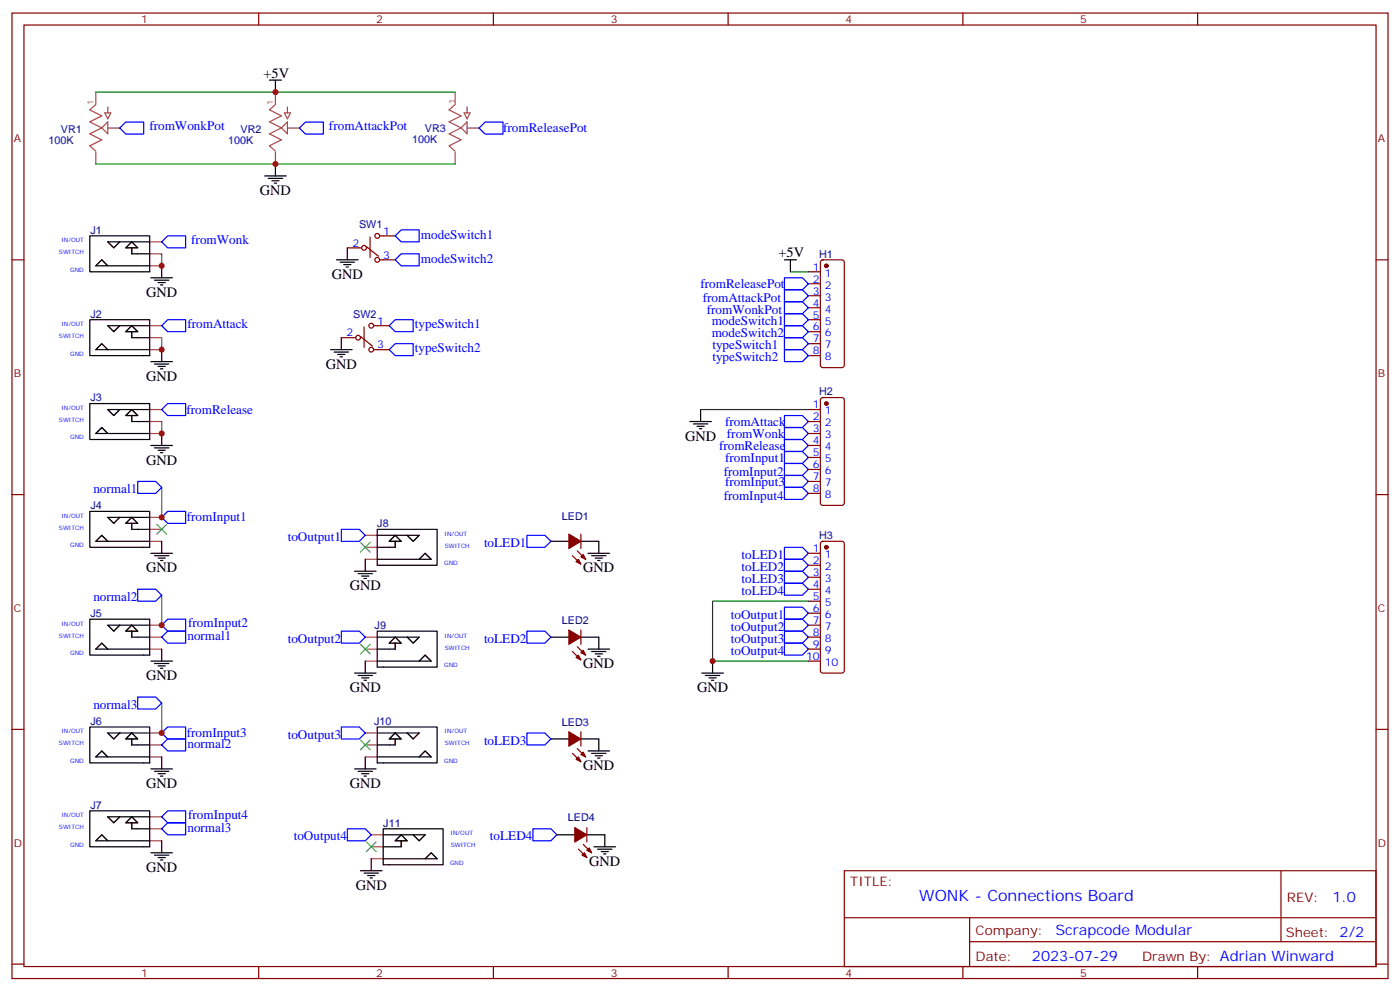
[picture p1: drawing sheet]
<svg xmlns="http://www.w3.org/2000/svg" width="412mm" height="292mm" viewBox="0 0 412 292" stroke-linecap="round" stroke-linejoin="round" font-family="sans-serif">
<g fill="none" stroke="#870000" stroke-width=".35">
<path d="M3.5 3.8h405.4v284.4h-405.4zM7.1 7.4h398.2v277.3h-398.2zM76.2 3.8v3.6M145.3 3.8v3.6M214.5 3.8v3.6M283.6 3.8v3.6M352.8 3.8v3.6M3.5 76.5h3.6M102.3 73h4.2M107.9 72.6l3.6 2.9M109 69.8v6M111.8 76.5h4.6"/>
<path d="M111.8 69.5h4.6M241.9 76.7l.5-.2h5.6l.5 .2 .2 .5v30.4l-.2 .5-.5 .2h-5.6l-.5-.3-.2-.4v-30.4zM405.3 76.5h3.6M100.5 99.4h4.3M106.2 99.1l3.5 2.8M107.2 96.3v6M110.1 95.9h4.6M238.1 80h3.6M238.1 83.6h3.6M238.1 87.1h3.6M238.1 90.6h3.6M238.1 94.2h3.6"/>
<path d="M238.1 97.7h3.6M110.1 103h4.6M238.1 101.2h3.6M238.1 104.7h3.6M241.9 117.3l.5-.2h5.6l.5 .2 .2 .5v30.3l-.2 .5-.5 .2h-5.6l-.5-.2-.2-.5v-30.3zM238.1 120.6h3.6M238.1 124.1h3.6M238.1 127.7h3.6M238.1 131.2h3.6M238.1 134.7h3.6M238.1 138.3h3.6M3.5 145.7h3.6"/>
<path d="M171.1 157.3v4.2M238.1 141.8h3.6M238.1 145.3h3.6M241.9 159.6l.5-.2h5.6l.5 .2 .2 .5v37.4l-.2 .5-.5 .2h-5.6l-.5-.2-.2-.5v-37.4zM405.3 145.7h3.6M168.6 163.7l2.5 2.4M170 162.2l2.5 2.5M238.1 162.9h3.6M238.1 166.5h3.6M238.1 170h3.6M238.1 173.5h3.6M238.1 177.1h3.6"/>
<path d="M168.6 191.9l2.5 2.4M170 190.5l2.5 2.4M171.1 185.5v4.3M238.1 180.6h3.6M238.1 184.1h3.6M238.1 187.6h3.6M238.1 191.2h3.6M238.1 194.7h3.6M3.5 214.8h3.6M171.1 215.5v4.2M405.3 214.8h3.6M168.6 221.9l2.5 2.4"/>
<path d="M170 220.5l2.5 2.4M170.4 250.1l2.5 2.5M171.8 248.7l2.5 2.4M172.9 243.7v4.3M248.7 256.4h156.6v28.3h-156.6zM377.3 256.5v20.8M248.7 270.3h156.5M285.6 277.3h119.6M285.6 270.3v14.1M3.5 284h3.6M76.2 284.7v3.5M145.3 284.7v3.5"/>
<path d="M214.5 284.7v3.5M283.6 284.7v3.5M352.8 284.7v3.5M405.3 284h3.6"/>
<circle cx="107.2" cy="73" r=".71"/>
<circle cx="111.1" cy="76.5" r=".71"/>
<circle cx="111.1" cy="69.5" r=".71"/>
<circle cx="105.5" cy="99.4" r=".71"/>
<circle cx="109.4" cy="95.9" r=".71"/>
<circle cx="109.4" cy="103" r=".71"/>
</g>
<g fill="none" stroke="#a64a4a" stroke-width=".35">
<path d="M28.2 30.8l-1.7 1.6 3.5 1.7-3.5 1.8 3.5 1.8M28.2 27.1v3.5M30 37.7l-3.5 1.7 3.5 1.8-3.5 1.7 1.7 1.6M30.9 33.2h1.7l-.9 1.8zM31.7 35.9v3.5l-1.7-1.7zM31.7 31.5v1.7M31.8 37.7h3.5M81.1 30.8l-1.7 1.6 3.5 1.7-3.5 1.8 3.5 1.8M81.1 27.1v3.5M82.9 37.7l-3.5 1.7 3.5 1.8-3.5 1.7 1.7 1.6M83.8 33.2h1.7l-.8 1.8zM84.7 35.9v3.5l-1.8-1.7z"/>
<path d="M84.7 31.5v1.7M84.7 37.7h3.5M134.1 30.8l-1.8 1.6 3.5 1.7-3.5 1.8 3.5 1.8M134.1 27.1v3.5M135.8 37.7l-3.5 1.7 3.5 1.8-3.5 1.7 1.8 1.6M136.7 33.2h1.8l-.9 1.8zM137.6 35.9v3.5l-1.8-1.7zM137.6 31.5v1.7M137.6 37.7h3.5M28.2 44.8v3.5M81.1 44.8v3.5M134.1 44.8v3.5"/>
<path d="M28.2 78.3l1.8-1.8 1.7 1.8M31.7 71.2l1.8 1.8 1.8-1.8M38.8 73v1.8M38.8 71.2l1.8 1.8h-3.6zM44.1 71.2h3.5M44.1 78.3h3.5M44.1 74.8h3.5M31.7 95.9l1.8 1.8 1.8-1.8M38.8 97.7v1.7M38.8 95.9l1.8 1.8h-3.6zM44.1 95.9h3.5M44.1 99.4h3.5"/>
<path d="M28.2 103l1.8-1.8 1.7 1.8M44.1 103h3.5M28.2 127.7l1.8-1.8 1.7 1.8M31.7 120.6l1.8 1.8 1.8-1.8M38.8 122.4v1.7M38.8 120.6l1.8 1.8h-3.6zM44.1 120.6h3.5M44.1 127.7h3.5M44.1 124.1h3.5M28.2 159.4l1.8-1.7 1.7 1.7M31.7 152.4l1.8 1.7 1.8-1.7M38.8 154.1v1.8"/>
<path d="M38.8 152.4l1.8 1.7h-3.6zM44.1 152.4h3.5M44.1 159.4h3.5M44.1 155.9h3.5M107.6 157.7h3.5M116.4 157.7l1.8 1.7h-3.5zM116.4 159.4v1.8M119.9 157.7l1.8 1.7 1.8-1.7M107.6 164.7h3.5M107.6 161.2h3.5M123.5 164.7l1.7-1.8 1.8 1.8M28.2 191.2l1.8-1.8 1.7 1.8"/>
<path d="M31.7 184.1l1.8 1.8 1.8-1.8M37 185.9l1.8-1.8 1.8 1.8zM38.8 185.9v1.7M44.1 184.1h3.5M44.1 191.2h3.5M44.1 187.6h3.5M107.6 191.2h3.5M107.6 187.6h3.5M107.6 194.7h3.5M116.4 189.4v1.8M116.4 187.6l1.8 1.8h-3.5zM119.9 187.6l1.8 1.8 1.8-1.8"/>
<path d="M123.5 194.7l1.7-1.8 1.8 1.8M31.7 215.9l1.8 1.7 1.8-1.7M37 217.6l1.8-1.7 1.8 1.7zM38.8 217.6v1.8M44.1 215.9h3.5M44.1 219.4h3.5M107.6 215.9h3.5M107.6 219.4h3.5M114.7 217.6l1.7-1.7 1.8 1.7zM116.4 217.6v1.8M119.9 215.9l1.8 1.7 1.8-1.7M28.2 222.9l1.8-1.7 1.7 1.7"/>
<path d="M44.1 222.9h3.5M107.6 222.9h3.5M123.5 222.9l1.7-1.7 1.8 1.7M28.2 247.6l1.8-1.7 1.7 1.7M31.7 240.6l1.8 1.7 1.8-1.7M38.8 242.3v1.8M38.8 240.6l1.8 1.7h-3.6zM44.1 240.6h3.5M44.1 247.6h3.5M44.1 244.1h3.5M109.4 245.9h3.5M109.4 252.9h3.5"/>
<path d="M109.4 249.4h3.5M116.4 247.6l1.8-1.7 1.7 1.7zM118.2 247.6v1.8M121.7 245.9l1.8 1.7 1.7-1.7M125.2 252.9l1.8-1.8 1.8 1.8"/>
</g>
<g fill="none" stroke="#000" stroke-width=".35">
<path d="M79.4 23.6h3.5M81.1 23.6v3.5M78 51.8h6.3M79 52.5h4.3M80.1 53.2h2.1M80.8 53.9h.7M81.1 48.3v3.5M26.5 69.5h17.6v10.5h-17.6zM31.7 78.3l-1.7-1.8-1.8 1.8h15.9M35.3 71.2l-1.8 1.8-1.8-1.8h12.4M37 73l1.8-1.8 1.8 1.8zM38.8 73v1.8h5.3"/>
<path d="M47.6 78.3v3.5M99.1 76.5h6.4M100.2 77.2h4.2M101.2 77.9h2.2M102 78.6h.7M102.3 73v3.5M231.1 76.5h3.5M232.8 76.5v3.5M26.5 94.2h17.6v10.5h-17.6zM35.3 95.9l-1.8 1.8-1.8-1.8h12.4M37 97.7l1.8-1.8 1.8 1.8zM38.8 97.7v1.7h5.3"/>
<path d="M44.4 81.8h6.4M45.5 82.5h4.2M46.6 83.2h2.1M47.3 83.9h.7M100.5 99.4v3.6M26.5 118.9h17.6v10.5h-17.6zM31.7 103l-1.7-1.8-1.8 1.8h15.9M44.4 106.5h6.4M45.5 107.2h4.2M46.6 107.9h2.1M47.3 108.6h.7M47.6 103v3.5"/>
<path d="M97.4 103h6.3M98.4 103.7h4.3M99.5 104.4h2.1M100.2 105.1h.7M31.7 127.7l-1.7-1.8-1.8 1.8h15.9M35.3 120.6l-1.8 1.8-1.8-1.8h12.4M37 122.4l1.8-1.8 1.8 1.8zM38.8 122.4v1.7h5.3M44.4 131.2h6.4M45.5 131.9h4.2M46.6 132.6h2.1M47.3 133.3h.7"/>
<path d="M47.6 127.7v3.5M203.2 124.1h6.3M204.3 124.8h4.2M205.3 125.6h2.1M206 126.3h.7M206.4 120.6v3.5M26.5 150.6h17.6v10.6h-17.6zM31.7 159.4l-1.7-1.7-1.8 1.7h15.9M35.3 152.4l-1.8 1.7-1.8-1.7h12.4M37 154.1l1.8-1.7 1.8 1.7zM38.8 154.1v1.8h5.3M47.6 159.4v3.5"/>
<path d="M111.1 155.9h17.7v10.6h-17.7zM111.1 157.7h12.4l-1.8 1.7-1.8-1.7M116.4 157.7l1.8 1.7h-3.5zM116.4 159.4v1.8h-5.3M162.3 159.4h5.3M171.1 159.4h5.3v3.5M44.4 162.9h6.4M45.5 163.7h4.2M46.6 164.4h2.1M47.3 165.1h.7M104.4 168.2h6.4M105.5 168.9h4.2"/>
<path d="M106.5 169.7h2.2M107.2 170.4h.7M107.6 164.7v3.5M111.1 164.7h15.9l-1.8-1.8-1.7 1.8M173.2 162.9h6.4M174.3 163.7h4.2M175.3 164.4h2.1M176 165.1h.7M26.5 182.4h17.6v10.5h-17.6zM31.7 191.2l-1.7-1.8-1.8 1.8h15.9M35.3 184.1l-1.8 1.8-1.8-1.8h12.4M37 185.9l1.8-1.8 1.8 1.8z"/>
<path d="M38.8 185.9v1.7h5.3M44.4 194.7h6.4M45.5 195.4h4.2M46.6 196.1h2.1M47.3 196.8h.7M47.6 191.2v3.5M104.4 198.2h6.4M105.5 198.9h4.2M106.5 199.6h2.2M107.6 194.7v3.5M111.1 185.9h17.7v10.6h-17.7zM111.1 194.7h15.9l-1.8-1.8-1.7 1.8"/>
<path d="M111.1 187.6h12.4l-1.8 1.8-1.8-1.8M116.4 187.6l1.8 1.8h-3.5zM116.4 189.4v1.8h-5.3M162.3 187.6h5.3M171.1 187.6h5.3v3.6M173.2 191.2h6.4M174.3 191.9h4.2M175.3 192.6h2.1M176 193.3h.7M206.7 198.2h6.4M207.8 198.9h4.2M208.8 199.6h2.2"/>
<path d="M209.9 194.7v3.5M26.5 214.1h17.6v10.6h-17.6zM35.3 215.9l-1.8 1.7-1.8-1.7h12.4M37 217.6l1.8-1.7 1.8 1.7zM38.8 217.6v1.8h5.3M107.2 200.3h.7M111.1 214.1h17.7v10.6h-17.7zM111.1 215.9h12.4l-1.8 1.7-1.8-1.7M114.7 217.6l1.7-1.7 1.8 1.7zM116.4 217.6v1.8h-5.3M162.3 217.6h5.3M171.1 217.6h5.3v3.6"/>
<path d="M209.5 200.3h.8M26.5 238.8h17.6v10.6h-17.6zM31.7 222.9l-1.7-1.7-1.8 1.7h15.9M44.4 226.4h6.4M45.5 227.2h4.2M46.6 227.9h2.1M47.3 228.6h.7M47.6 222.9v3.5M104.4 226.4h6.4M105.5 227.2h4.2M106.5 227.9h2.2M107.2 228.6h.7"/>
<path d="M107.6 222.9v3.5M111.1 222.9h15.9l-1.8-1.7-1.7 1.7M173.2 221.2h6.4M174.3 221.9h4.2M175.3 222.6h2.1M176 223.3h.7M31.7 247.6l-1.7-1.7-1.8 1.7h15.9M35.3 240.6l-1.8 1.7-1.8-1.7h12.4M37 242.3l1.8-1.7 1.8 1.7zM38.8 242.3v1.8h5.3M44.4 251.1h6.4M45.5 251.8h4.2"/>
<path d="M46.6 252.6h2.1M47.3 253.3h.7M47.6 247.6v3.5M106.2 256.4h6.3M107.2 257.1h4.3M108.3 257.8h2.1M109 258.6h.7M109.4 252.9v3.5M112.9 244.1h17.6v10.6h-17.6zM112.9 252.9h15.9l-1.8-1.8-1.8 1.8M112.9 245.9h12.3l-1.7 1.7-1.8-1.7M116.4 247.6l1.8-1.7 1.7 1.7z"/>
<path d="M118.2 247.6v1.8h-5.3M164 245.9h5.3M172.9 245.9h5.3v3.5M175 249.4h6.3M176 250.1h4.3M177.1 250.8h2.1M177.8 251.5h.7"/>
</g>
<g fill="none" stroke="#00f" stroke-width=".35">
<path d="M35.3 37.7l1.7-1.8h5.3v3.6h-5.3zM88.2 37.7l1.8-1.8h5.2v3.6h-5.2zM141.1 37.7l1.8-1.8h5.3v3.6h-5.3zM47.6 71.2l1.8-1.7h5.3v3.5h-5.3zM116.4 76.5l1.8-1.7h5.3v3.5h-5.3zM116.4 69.5l1.8-1.8h5.3v3.5h-5.3zM47.6 95.9l1.8-1.7h5.3v3.5h-5.3zM114.7 95.9l1.7-1.7h5.3v3.5h-5.3zM231.1 92.4h5.3l1.7 1.8-1.7 1.7h-5.3zM231.1 95.9h5.3l1.7 1.8-1.7 1.7h-5.3zM231.1 99.4h5.3l1.7 1.8-1.7 1.8h-5.3zM231.1 88.9h5.3l1.7 1.7-1.7 1.8h-5.3z"/>
<path d="M231.1 85.3h5.3l1.7 1.8-1.7 1.8h-5.3zM231.1 81.8h5.3l1.7 1.8-1.7 1.7h-5.3zM114.7 103l1.7-1.8h5.3v3.5h-5.3zM231.1 103h5.3l1.7 1.7-1.7 1.8h-5.3zM47.6 120.6l1.8-1.7h5.3v3.5h-5.3zM231.1 125.9h5.3l1.7 1.8-1.7 1.7h-5.3zM231.1 122.4h5.3l1.7 1.7-1.7 1.8h-5.3zM231.1 129.4h5.3l1.7 1.8-1.7 1.8h-5.3zM231.1 133h5.3l1.7 1.7-1.7 1.8h-5.3zM231.1 136.5h5.3l1.7 1.8-1.7 1.7h-5.3zM40.6 141.8h5.3l1.7 1.7-1.7 1.8h-5.3zM47.6 152.4l1.8-1.8h5.3v3.5h-5.3z"/>
<path d="M100.5 155.9h5.3l1.8 1.8-1.8 1.7h-5.3zM155.2 157.7h5.3l1.8 1.7-1.8 1.8h-5.3zM231.1 140h5.3l1.7 1.8-1.7 1.7h-5.3zM231.1 143.5h5.3l1.7 1.8-1.7 1.8h-5.3zM40.6 173.5h5.3l1.7 1.8-1.7 1.8h-5.3zM231.1 178.8h5.3l1.7 1.8-1.7 1.8h-5.3zM231.1 161.2h5.3l1.7 1.7-1.7 1.8h-5.3zM231.1 164.7h5.3l1.7 1.8-1.7 1.7h-5.3zM231.1 168.2h5.3l1.7 1.8-1.7 1.8h-5.3zM231.1 171.8h5.3l1.7 1.7-1.7 1.8h-5.3zM49.4 185.9h5.3v3.5h-5.3l-1.8-1.8zM49.4 182.4h5.3v3.5h-5.3l-1.8-1.8z"/>
<path d="M100.5 185.9h5.3l1.8 1.7-1.8 1.8h-5.3zM155.2 185.9h5.3l1.8 1.7-1.8 1.8h-5.3zM231.1 182.4h5.3l1.7 1.7-1.7 1.8h-5.3zM231.1 185.9h5.3l1.7 1.7-1.7 1.8h-5.3zM231.1 189.4h5.3l1.7 1.8-1.7 1.7h-5.3zM40.6 205.3h5.3l1.7 1.7-1.7 1.8h-5.3zM47.6 219.4l1.8-1.8h5.3v3.6h-5.3zM49.4 214.1h5.3v3.5h-5.3l-1.8-1.7zM100.5 214.1h5.3l1.8 1.8-1.8 1.7h-5.3zM155.2 215.9h5.3l1.8 1.7-1.8 1.8h-5.3zM47.6 244.1l1.8-1.8h5.3v3.6h-5.3zM47.6 240.6l1.8-1.8h5.3v3.5h-5.3z"/>
<path d="M102.3 244.1h5.3l1.8 1.8-1.8 1.7h-5.3zM157 244.1h5.3l1.7 1.8-1.7 1.7h-5.3z"/>
</g>
<path d="M28.2 27.1h105.9M28.2 48.3h105.9M47.6 74.8v3.5M47.6 99.4v3.6M232.8 80h5.3M47.6 124.1v3.6M206.4 120.6h31.7M47.6 143.5v8.9M47.6 175.3v8.8M238.1 177.1h-28.2v17.6h28.2M47.6 207v8.9" fill="none" stroke="#008700" stroke-width=".35"/>
<g fill="#870000" stroke="#870000" stroke-width=".35">
<path d="M167.6 157.3l3.5 2.1-3.5 2.1z"/>
<path d="M171.1 164l.7-.7 .7 1.4z"/>
<path d="M169.7 165.4l.7-.7 .7 1.4z"/>
<path d="M167.6 185.5l3.5 2.1-3.5 2.2z"/>
<path d="M171.1 192.2l.7-.7 .7 1.4z"/>
<path d="M169.7 193.6l.7-.7 .7 1.4z"/>
<path d="M167.6 215.5l3.5 2.1-3.5 2.1z"/>
<path d="M171.1 222.2l.7-.7 .7 1.4z"/>
<path d="M169.7 223.6l.7-.7 .7 1.4z"/>
<path d="M169.3 243.7l3.6 2.2-3.6 2.1z"/>
<path d="M172.9 250.4l.7-.7 .7 1.4z"/>
<path d="M171.4 251.8l.8-.7 .7 1.5z"/>
<circle cx="243.4" cy="78.3" r=".53"/>
<circle cx="243.4" cy="118.9" r=".53"/>
<circle cx="243.4" cy="161.2" r=".53"/>
</g>
<path d="M46.2 154.5l2.8 2.8M49 154.5l-2.8 2.8M106.2 159.8l2.8 2.8M109 159.8l-2.8 2.8M106.2 189.8l2.8 2.8M109 189.8l-2.8 2.8M106.2 218l2.8 2.8M109 218l-2.8 2.8M107.9 248l2.9 2.8M110.8 248l-2.9 2.8" fill="none" stroke="#3c3" stroke-width=".35"/>
<g fill="#c00">
<circle cx="47.6" cy="215.9" r=".88"/>
<circle cx="47.6" cy="184.1" r=".88"/>
<circle cx="47.6" cy="152.4" r=".88"/>
<circle cx="47.6" cy="127.7" r=".88"/>
<circle cx="47.6" cy="103" r=".88"/>
<circle cx="47.6" cy="78.3" r=".88"/>
<circle cx="81.1" cy="27.1" r=".88"/>
<circle cx="81.1" cy="48.3" r=".88"/>
<circle cx="209.9" cy="194.7" r=".88"/>
</g>
<text font-size="4.6" fill="#00f" x="270.8" y="265.5">WONK - Connections Board</text>
<g font-size="4.2">
<text x="77.6" y="22.9">+5V</text>
<text x="76.6" y="57.5">GND</text>
<text x="229.3" y="75.8">+5V</text>
<text x="97.7" y="82.2">GND</text>
<text x="43" y="87.5">GND</text>
<text x="43" y="112.1">GND</text>
<text x="96" y="108.6">GND</text>
<text x="201.8" y="129.8">GND</text>
<text x="43" y="136.8">GND</text>
<text x="43" y="168.6">GND</text>
<text x="103" y="173.9">GND</text>
<text x="171.8" y="168.6">GND</text>
<text x="171.8" y="196.8">GND</text>
<text x="43" y="200.3">GND</text>
<text x="103" y="203.9">GND</text>
<text x="205.3" y="203.9">GND</text>
<text x="171.8" y="226.8">GND</text>
<text x="43" y="232.1">GND</text>
<text x="103" y="232.1">GND</text>
<text x="43" y="256.8">GND</text>
<text x="173.6" y="255">GND</text>
<text x="104.8" y="262.1">GND</text>
</g>
<g font-size="4.2" fill="#00f">
<text x="392.5" y="265.7">1.0</text>
<text x="310.9" y="275.3">Scrapcode Modular</text>
<text x="304" y="283.1">2023-07-29</text>
</g>
<g font-size="3.9" fill="#00f">
<text x="44" y="38.4">fromWonkPot</text>
<text x="96.9" y="38.4">fromAttackPot</text>
<text x="148.2" y="38.9">fromReleasePot</text>
<text x="56.3" y="71.9">fromWonk</text>
<text x="124" y="70.3">modeSwitch1</text>
<text x="124" y="77.3">modeSwitch2</text>
<text x="206.3" y="84.8">fromReleasePot</text>
<text x="207" y="88.8">fromAttackPot</text>
<text x="208.2" y="92.4">fromWonkPot</text>
<text x="209.6" y="95.8">modeSwitch1</text>
<text x="55.2" y="96.6">fromAttack</text>
<text x="122.2" y="96.7">typeSwitch1</text>
<text x="209.6" y="99.3">modeSwitch2</text>
<text x="122.2" y="103.8">typeSwitch2</text>
<text x="209.8" y="102.9">typeSwitch1</text>
<text x="209.8" y="106.4">typeSwitch2</text>
<text x="54.9" y="121.9">fromRelease</text>
<text x="213.6" y="125.4">fromAttack</text>
<text x="214.1" y="128.9">fromWonk</text>
<text x="211.8" y="132.4">fromRelease</text>
<text x="213.6" y="136">fromInput1</text>
<text x="213.2" y="140">fromInput2</text>
<text x="213.6" y="143.1">fromInput3</text>
<text x="27.5" y="145.3">normal1</text>
<text x="213.2" y="147.1">fromInput4</text>
<text x="55" y="153.5">fromInput1</text>
<text x="84.8" y="159.3">toOutput1</text>
<text x="142.6" y="161.1">toLED1</text>
<text x="218.4" y="164.6">toLED1</text>
<text x="218.4" y="168.1">toLED2</text>
<text x="218.4" y="171.7">toLED3</text>
<text x="27.5" y="177.1">normal2</text>
<text x="218.4" y="175.2">toLED4</text>
<text x="55.4" y="184.8">fromInput2</text>
<text x="215.3" y="182.2">toOutput1</text>
<text x="215.3" y="185.8">toOutput2</text>
<text x="55.2" y="188.5">normal1</text>
<text x="84.8" y="189.3">toOutput2</text>
<text x="142.6" y="189.3">toLED2</text>
<text x="215.3" y="189.3">toOutput3</text>
<text x="215.3" y="192.8">toOutput4</text>
<text x="27.5" y="208.8">normal3</text>
<text x="55" y="217">fromInput3</text>
<text x="55.2" y="220.2">normal2</text>
<text x="84.8" y="217.5">toOutput3</text>
<text x="142.6" y="219.3">toLED3</text>
<text x="55.2" y="244.9">normal3</text>
<text x="55.4" y="241.2">fromInput4</text>
<text x="86.5" y="247.5">toOutput4</text>
<text x="144.3" y="247.5">toLED4</text>
</g>
<g font-size="3.9" fill="#800">
<text x="250.5" y="261">TITLE:</text>
<text x="379.1" y="265.7">REV:</text>
<text x="287.4" y="275.2">Company:</text>
<text x="378.7" y="275.8">Sheet: 2/2</text>
<text x="287.4" y="282.9">Date:</text>
<text x="336.4" y="283">Drawn By: Adrian Winward</text>
</g>
<g font-size="3.2" fill="#800">
<text x="41.6" y="6.8">1</text>
<text x="110.8" y="6.8">2</text>
<text x="179.9" y="6.8">3</text>
<text x="249.1" y="6.8">4</text>
<text x="318.2" y="6.8">5</text>
<text x="4.1" y="41.9">A</text>
<text x="405.9" y="41.9">A</text>
<text x="4.1" y="111.1">B</text>
<text x="405.9" y="111.1">B</text>
<text x="4.1" y="180.2">C</text>
<text x="405.9" y="180.2">C</text>
<text x="4.1" y="249.4">D</text>
<text x="405.9" y="249.4">D</text>
<text x="41.6" y="287.7">1</text>
<text x="110.8" y="287.7">2</text>
<text x="179.9" y="287.7">3</text>
<text x="249.1" y="287.7">4</text>
<text x="318.2" y="287.7">5</text>
</g>
<g font-size="3.2" fill="#000080">
<text x="18" y="39">VR1</text>
<text x="70.9" y="39">VR2</text>
<text x="125.2" y="38.9">VR3</text>
<text x="14.3" y="42.4">100K</text>
<text x="67.2" y="42.4">100K</text>
<text x="121.4" y="42">100K</text>
<text x="26.6" y="68.8">J1</text>
<text x="105.8" y="67.1">SW1</text>
<text x="241.3" y="75.9">H1</text>
<text x="26.6" y="93.5">J2</text>
<text x="104" y="93.5">SW2</text>
<text x="26.6" y="118.2">J3</text>
<text x="241.3" y="116.4">H2</text>
<text x="26.6" y="150">J4</text>
<text x="111.1" y="155.3">J8</text>
<text x="165.5" y="153.1">LED1</text>
<text x="241.3" y="158.8">H3</text>
<text x="26.6" y="181.7">J5</text>
<text x="110.4" y="185.3">J9</text>
<text x="165.5" y="183.7">LED2</text>
<text x="26.6" y="213.5">J6</text>
<text x="110.2" y="213.5">J10</text>
<text x="165.5" y="213.7">LED3</text>
<text x="26.6" y="238.1">J7</text>
<text x="112.9" y="243.5">J11</text>
<text x="167.3" y="241.7">LED4</text>
</g>
<g font-size="3.2" fill="#00f">
<text x="112.9" y="69.1">1</text>
<text x="103.8" y="72.6">2</text>
<text x="112.9" y="76.2">3</text>
<text x="239.5" y="79.7">1</text>
<text x="239.5" y="83.2">2</text>
<text x="243" y="81.5">1</text>
<text x="239.5" y="86.7">3</text>
<text x="243" y="85">2</text>
<text x="243" y="88.5">3</text>
<text x="111.1" y="95.6">1</text>
<text x="239.5" y="90.3">4</text>
<text x="239.5" y="93.8">5</text>
<text x="243" y="92">4</text>
<text x="243" y="95.6">5</text>
<text x="102.1" y="99.1">2</text>
<text x="239.5" y="97.3">6</text>
<text x="239.5" y="100.9">7</text>
<text x="243" y="99.1">6</text>
<text x="111.1" y="102.6">3</text>
<text x="239.5" y="104.4">8</text>
<text x="243" y="102.6">7</text>
<text x="243" y="106.2">8</text>
<text x="239.5" y="120.3">1</text>
<text x="239.5" y="123.8">2</text>
<text x="243" y="122">1</text>
<text x="243" y="125.6">2</text>
<text x="239.5" y="127.3">3</text>
<text x="239.5" y="130.8">4</text>
<text x="243" y="129.1">3</text>
<text x="239.5" y="134.4">5</text>
<text x="239.5" y="137.9">6</text>
<text x="243" y="132.6">4</text>
<text x="243" y="136.1">5</text>
<text x="239.5" y="141.4">7</text>
<text x="243" y="139.7">6</text>
<text x="243" y="143.2">7</text>
<text x="239.5" y="145">8</text>
<text x="243" y="146.7">8</text>
<text x="239.5" y="162.6">1</text>
<text x="239.5" y="166.1">2</text>
<text x="243" y="164.4">1</text>
<text x="243" y="167.9">2</text>
<text x="239.5" y="169.7">3</text>
<text x="239.5" y="173.2">4</text>
<text x="243" y="171.4">3</text>
<text x="239.5" y="176.7">5</text>
<text x="243" y="174.9">4</text>
<text x="243" y="178.5">5</text>
<text x="239.5" y="180.2">6</text>
<text x="239.5" y="183.8">7</text>
<text x="243" y="182">6</text>
<text x="243" y="185.5">7</text>
<text x="239.5" y="187.3">8</text>
<text x="239.5" y="190.8">9</text>
<text x="243" y="189.1">8</text>
<text x="237.4" y="194.3">10</text>
<text x="243" y="192.6">9</text>
<text x="243" y="196.1">10</text>
</g>
<g font-size="2.5" fill="#a54b4b">
<text x="27.5" y="30.9" transform="rotate(-90 27.5 30.9)">1</text>
<text x="80.4" y="30.9" transform="rotate(-90 80.4 30.9)">1</text>
<text x="134.1" y="30.6" transform="rotate(-90 134.1 30.6)">1</text>
</g>
<g font-size="1.8" fill="#00f">
<text x="18.1" y="71.4">IN/OUT</text>
<text x="17.4" y="74.9">SWITCH</text>
<text x="20.6" y="80">GND</text>
<text x="17.4" y="99.6">SWITCH</text>
<text x="18.1" y="96.1">IN/OUT</text>
<text x="20.6" y="104.7">GND</text>
<text x="17.4" y="124.3">SWITCH</text>
<text x="18.1" y="120.7">IN/OUT</text>
<text x="20.6" y="129.4">GND</text>
<text x="18.1" y="152.5">IN/OUT</text>
<text x="17.4" y="156">SWITCH</text>
<text x="20.6" y="161.2">GND</text>
<text x="131" y="157.8">IN/OUT</text>
<text x="131" y="161.3">SWITCH</text>
<text x="130.8" y="166.5">GND</text>
<text x="18.1" y="184.2">IN/OUT</text>
<text x="17.4" y="187.8">SWITCH</text>
<text x="131" y="187.8">IN/OUT</text>
<text x="131" y="191.3">SWITCH</text>
<text x="20.6" y="192.9">GND</text>
<text x="130.8" y="196.5">GND</text>
<text x="18.1" y="216">IN/OUT</text>
<text x="131" y="216">IN/OUT</text>
<text x="17.4" y="219.5">SWITCH</text>
<text x="131" y="219.5">SWITCH</text>
<text x="20.6" y="224.7">GND</text>
<text x="130.8" y="224.7">GND</text>
<text x="17.4" y="244.2">SWITCH</text>
<text x="18.1" y="240.7">IN/OUT</text>
<text x="132.7" y="246">IN/OUT</text>
<text x="20.6" y="249.4">GND</text>
<text x="132.8" y="249.5">SWITCH</text>
<text x="132.6" y="254.7">GND</text>
</g>
</svg>
